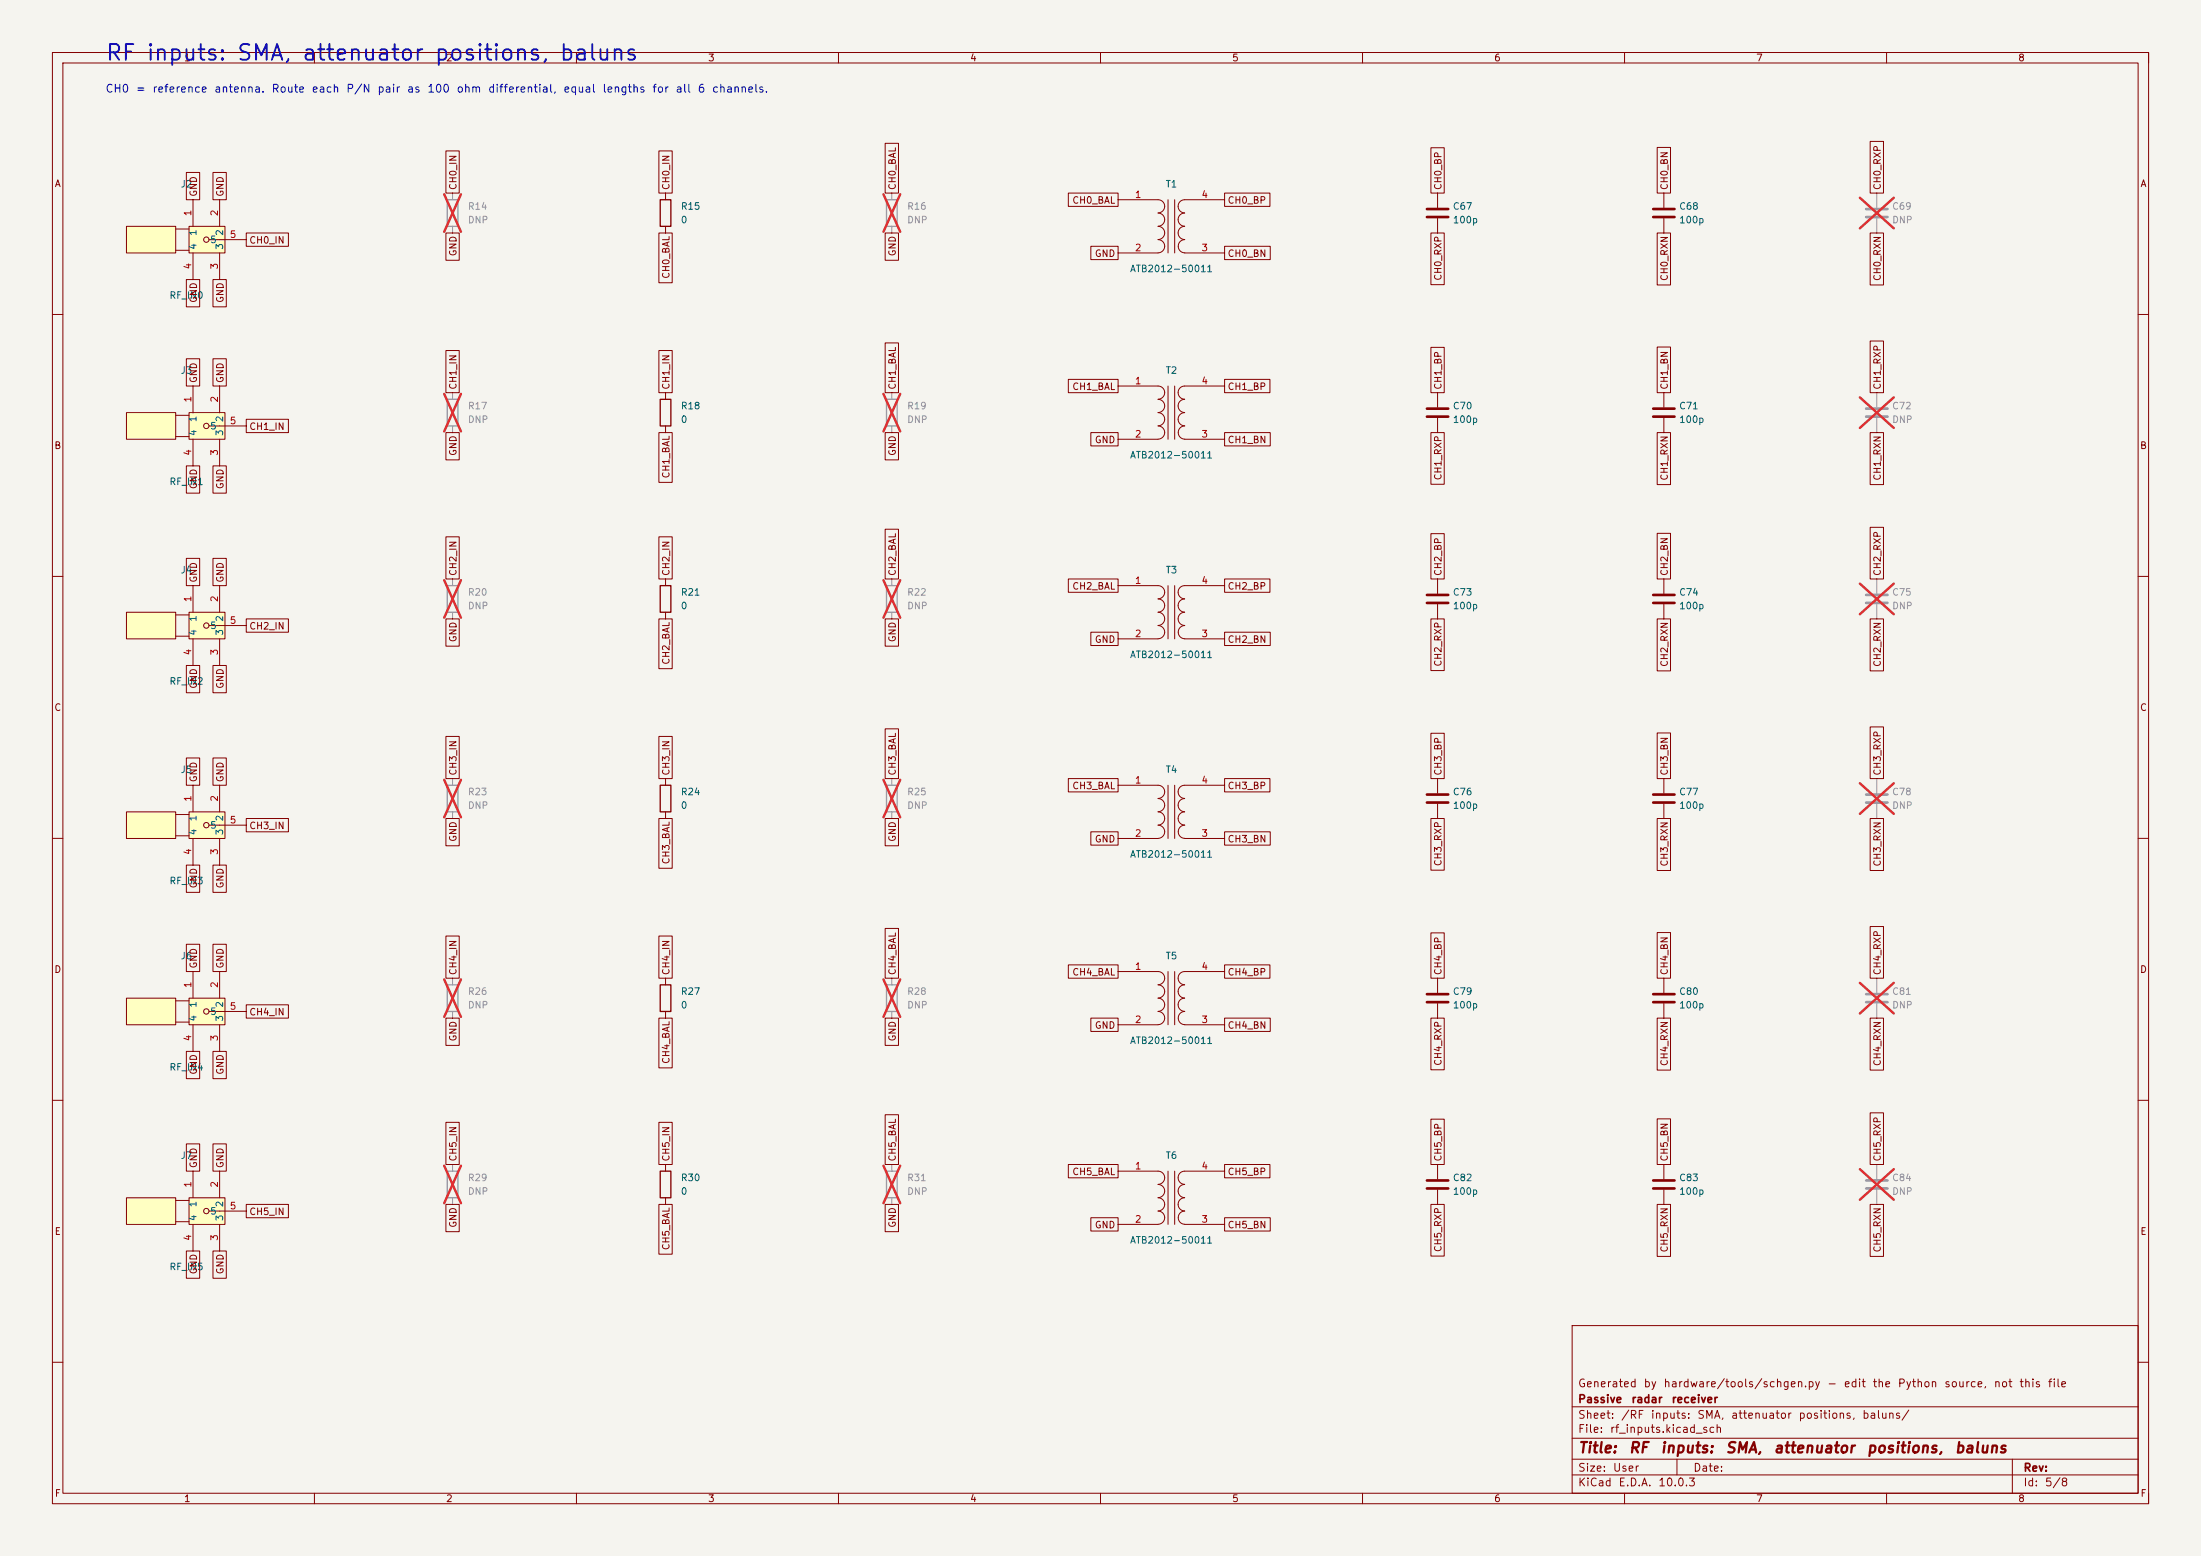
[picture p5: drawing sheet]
<svg xmlns="http://www.w3.org/2000/svg" width="420mm" height="297mm" viewBox="0 0 420 297" stroke-linecap="round" stroke-linejoin="round" font-family="sans-serif">
<path d="M0 0h420v297h-420z" fill="#f5f4ef" stroke="#f5f4ef" stroke-width=".19"/>
<g fill="none" stroke="#840000" stroke-width=".19">
<path d="M10 10h400v277h-400zM12 12h396v273h-396zM60 10v2M110 10v2M160 10v2M210 10v2M260 10v2M310 10v2M360 10v2M410 10v2M317.5 36.9v2.7M317.5 41.7v2.8"/>
<path d="M10 60h2M408 60h2M10 110h2M408 110h2M10 160h2M408 160h2M10 210h2M408 210h2M300 253h108v32h-108zM10 260h2M300 278.5h108M300 274.5h108"/>
<path d="M300 268.5h108M320 278.5v3M384 278.5v6.5M408 260h2M60 285v2M110 285v2M160 285v2M210 285v2M260 285v2M300 281.5h108M310 285v2M360 285v2"/>
<path d="M410 285v2"/>
</g>
<path d="M169.2 188h2v5.1h-2z" fill="none" stroke="#9c9b98" stroke-width=".25"/>
<path d="M170.2 186.7v1.3M170.2 193.1v1.2" fill="none" stroke="#9c9b98" stroke-width=".19"/>
<path d="M168.6 186.9l3.2 7.2M171.8 186.9l-3.2 7.2" fill="none" stroke="#e12e31" stroke-width=".46"/>
<path d="M315.5 39.9h4M315.5 41.4h4" fill="none" stroke="#840000" stroke-width=".51"/>
<g fill="#ffffc2">
<path d="M24.1 116.9h9.4v5h-9.4z"/>
<path d="M36.1 116.9h6.8v5h-6.8z"/>
</g>
<g fill="none" stroke="#840000" stroke-width=".19">
<path d="M127 75v1.2M127 81.3v1.3M24.1 116.9h9.4v5h-9.4zM33.5 117.4h2.6M36.1 116.9h6.8v5h-6.8zM36.8 111.8v5.1M39.9 119.4h7.1M41.9 111.8v5.1M274.3 110.5v2.8M274.3 115.3v2.8M33.5 121.4h2.6M36.8 121.9v5.1"/>
<path d="M41.9 121.9v5.1"/>
<circle cx="39.4" cy="119.4" r=".51"/>
</g>
<path d="M85.3 76.2h2.1v5.1h-2.1zM169.2 149.9h2v5.1h-2zM169.2 223.5h2v5.1h-2z" fill="none" stroke="#9c9b98" stroke-width=".25"/>
<path d="M86.4 75v1.2M86.4 81.3v1.3M170.2 148.6v1.3M170.2 155v1.2M170.2 222.3v1.2M170.2 228.6v1.3" fill="none" stroke="#9c9b98" stroke-width=".19"/>
<path d="M84.8 75.2l3.2 7.1M88 75.2l-3.2 7.1M168.6 148.8l3.2 7.2M171.8 148.8l-3.2 7.2M168.6 222.5l3.2 7.2M171.8 222.5l-3.2 7.2" fill="none" stroke="#e12e31" stroke-width=".46"/>
<path d="M126 76.2h2v5.1h-2z" fill="none" stroke="#840000" stroke-width=".25"/>
<path d="M272.3 113.6h4.1M272.3 115.1h4.1" fill="none" stroke="#840000" stroke-width=".51"/>
<g fill="#ffffc2">
<path d="M24.1 43.2h9.4v5.1h-9.4z"/>
<path d="M36.1 43.2h6.8v5.1h-6.8z"/>
</g>
<g fill="none" stroke="#840000" stroke-width=".19">
<path d="M36.8 38.1v5.1M41.9 38.1v5.1M127 36.9v1.2M24.1 43.2h9.4v5.1h-9.4zM33.5 43.7h2.6M33.5 47.8h2.6M36.1 43.2h6.8v5.1h-6.8zM36.8 48.3v5.1M39.9 45.7h7.1M41.9 48.3v5.1M127 43.2v1.3M127 110.5v1.3"/>
<path d="M127 116.9v1.2M317.5 110.5v2.8M317.5 115.3v2.8M274.3 148.6v2.8M274.3 153.4v2.8"/>
<circle cx="39.4" cy="45.7" r=".51"/>
</g>
<path d="M85.3 38.1h2.1v5.1h-2.1zM169.2 38.1h2v5.1h-2zM169.2 76.2h2v5.1h-2zM85.3 111.8h2.1v5.1h-2.1zM169.2 111.8h2v5.1h-2z" fill="none" stroke="#9c9b98" stroke-width=".25"/>
<path d="M86.4 36.9v1.2M170.2 36.9v1.2M86.4 43.2v1.3M170.2 43.2v1.3M170.2 75v1.2M170.2 81.3v1.3M86.4 110.5v1.3M86.4 116.9v1.2M170.2 110.5v1.3M170.2 116.9v1.2" fill="none" stroke="#9c9b98" stroke-width=".19"/>
<path d="M84.8 37.1l3.2 7.1M88 37.1l-3.2 7.1M168.6 37.1l3.2 7.1M171.8 37.1l-3.2 7.1M168.6 75.2l3.2 7.1M171.8 75.2l-3.2 7.1M84.8 110.7l3.2 7.2M88 110.7l-3.2 7.2M168.6 110.7l3.2 7.2M171.8 110.7l-3.2 7.2" fill="none" stroke="#e12e31" stroke-width=".46"/>
<path d="M126 38.1h2v5.1h-2zM126 111.8h2v5.1h-2z" fill="none" stroke="#840000" stroke-width=".25"/>
<path d="M315.5 113.6h4M315.5 115.1h4M272.3 151.7h4.1M272.3 153.2h4.1" fill="none" stroke="#840000" stroke-width=".51"/>
<g fill="#ffffc2">
<path d="M24.1 78.8h9.4v5h-9.4z"/>
<path d="M36.1 78.8h6.8v5h-6.8z"/>
</g>
<g fill="none" stroke="#840000" stroke-width=".19">
<path d="M213.4 38.1h7.6a1.26 1.26 0 0 1 1.3 1.3 1.26 1.26 0 0 1-1.3 1.2 1.27 1.27 0 0 1 1.3 1.3 1.27 1.27 0 0 1-1.3 1.3M222.9 38.1v10.2M224.2 38.1v10.2M233.7 38.1h-7.6a1.25 1.25 0 0 0-1.3 1.3 1.25 1.25 0 0 0 1.3 1.2 1.27 1.27 0 0 0-1.3 1.3 1.27 1.27 0 0 0 1.3 1.3M274.3 36.9v2.7M221 43.2a1.26 1.26 0 0 1 1.3 1.3 1.26 1.26 0 0 1-1.3 1.2M221 45.7a1.26 1.26 0 0 1 1.3 1.3 1.26 1.26 0 0 1-1.3 1.3h-7.6M226.1 43.2a1.25 1.25 0 0 0-1.3 1.3 1.25 1.25 0 0 0 1.3 1.2M226.1 45.7a1.26 1.26 0 0 0-1.3 1.3 1.26 1.26 0 0 0 1.3 1.3h7.6M274.3 41.7v2.8M24.1 78.8h9.4v5h-9.4zM33.5 79.3h2.6"/>
<path d="M36.1 78.8h6.8v5h-6.8zM36.8 73.7v5.1M41.9 73.7v5.1M213.4 73.7h7.6a1.26 1.26 0 0 1 1.3 1.2 1.26 1.26 0 0 1-1.3 1.3M221 76.2a1.26 1.26 0 0 1 1.3 1.3 1.26 1.26 0 0 1-1.3 1.2 1.27 1.27 0 0 1 1.3 1.3 1.27 1.27 0 0 1-1.3 1.3 1.27 1.27 0 0 1 1.3 1.3 1.27 1.27 0 0 1-1.3 1.2M222.9 73.7v10.1M224.2 73.7v10.1M226.1 76.2a1.25 1.25 0 0 0-1.3 1.3 1.25 1.25 0 0 0 1.3 1.2M226.1 78.8a1.25 1.25 0 0 0-1.3 1.2 1.25 1.25 0 0 0 1.3 1.3 1.27 1.27 0 0 0-1.3 1.3 1.27 1.27 0 0 0 1.3 1.2M233.7 73.7h-7.6a1.25 1.25 0 0 0-1.3 1.2 1.25 1.25 0 0 0 1.3 1.3M274.3 75v2.7M274.3 79.8v2.8"/>
<path d="M317.5 75v2.7M317.5 79.8v2.8M33.5 83.3h2.6M36.8 83.8v5.1M39.9 81.3h7.1M41.9 83.8v5.1M213.4 83.8h7.6M226.1 83.8h7.6M213.4 111.8h7.6a1.26 1.26 0 0 1 1.3 1.2 1.26 1.26 0 0 1-1.3 1.3 1.27 1.27 0 0 1 1.3 1.3 1.27 1.27 0 0 1-1.3 1.2M221 116.9a1.26 1.26 0 0 1 1.3 1.2 1.26 1.26 0 0 1-1.3 1.3 1.27 1.27 0 0 1 1.3 1.3 1.27 1.27 0 0 1-1.3 1.2h-7.6M222.9 111.8v10.1M224.2 111.8v10.1"/>
<path d="M226.1 114.3a1.25 1.25 0 0 0-1.3 1.3 1.25 1.25 0 0 0 1.3 1.2M226.1 116.9a1.25 1.25 0 0 0-1.3 1.2 1.25 1.25 0 0 0 1.3 1.3M226.1 119.4a1.26 1.26 0 0 0-1.3 1.3 1.26 1.26 0 0 0 1.3 1.2h7.6M233.7 111.8h-7.6a1.25 1.25 0 0 0-1.3 1.2 1.25 1.25 0 0 0 1.3 1.3M213.4 149.9h7.6a1.26 1.26 0 0 1 1.3 1.2 1.26 1.26 0 0 1-1.3 1.3 1.27 1.27 0 0 1 1.3 1.3 1.27 1.27 0 0 1-1.3 1.2 1.27 1.27 0 0 1 1.3 1.3 1.27 1.27 0 0 1-1.3 1.3M221 157.5a1.26 1.26 0 0 1 1.3 1.3 1.26 1.26 0 0 1-1.3 1.2M222.9 149.9v10.1M224.2 149.9v10.1M226.1 157.5a1.26 1.26 0 0 0-1.3 1.3 1.26 1.26 0 0 0 1.3 1.2M233.7 149.9h-7.6a1.25 1.25 0 0 0-1.3 1.2 1.25 1.25 0 0 0 1.3 1.3 1.27 1.27 0 0 0-1.3 1.3 1.27 1.27 0 0 0 1.3 1.2 1.27 1.27 0 0 0-1.3 1.3 1.27 1.27 0 0 0 1.3 1.3M317.5 148.6v2.8M317.5 153.4v2.8"/>
<path d="M213.4 160h7.6M226.1 160h7.6M127 186.7v1.3M127 193.1v1.2M213.4 185.4h7.6a1.26 1.26 0 0 1 1.3 1.3 1.26 1.26 0 0 1-1.3 1.3 1.27 1.27 0 0 1 1.3 1.2 1.27 1.27 0 0 1-1.3 1.3M221 190.5a1.26 1.26 0 0 1 1.3 1.3 1.26 1.26 0 0 1-1.3 1.2 1.27 1.27 0 0 1 1.3 1.3 1.27 1.27 0 0 1-1.3 1.3h-7.6M222.9 185.4v10.2M224.2 185.4v10.2M226.1 188a1.25 1.25 0 0 0-1.3 1.2 1.25 1.25 0 0 0 1.3 1.3M226.1 190.5a1.25 1.25 0 0 0-1.3 1.3 1.25 1.25 0 0 0 1.3 1.2M226.1 193.1a1.26 1.26 0 0 0-1.3 1.2 1.26 1.26 0 0 0 1.3 1.3h7.6M233.7 185.4h-7.6a1.25 1.25 0 0 0-1.3 1.3 1.25 1.25 0 0 0 1.3 1.3"/>
<path d="M274.3 186.7v2.8M274.3 191.5v2.8M317.5 186.7v2.8M317.5 191.5v2.8M213.4 223.5h7.6a1.26 1.26 0 0 1 1.3 1.3 1.26 1.26 0 0 1-1.3 1.3 1.27 1.27 0 0 1 1.3 1.2 1.27 1.27 0 0 1-1.3 1.3 1.27 1.27 0 0 1 1.3 1.3 1.27 1.27 0 0 1-1.3 1.2M213.4 233.7h7.6M221 231.2a1.26 1.26 0 0 1 1.3 1.2 1.26 1.26 0 0 1-1.3 1.3M222.9 223.5v10.2M224.2 223.5v10.2M226.1 233.7h7.6M226.1 231.2a1.26 1.26 0 0 0-1.3 1.2 1.26 1.26 0 0 0 1.3 1.3M233.7 223.5h-7.6a1.25 1.25 0 0 0-1.3 1.3 1.25 1.25 0 0 0 1.3 1.3 1.27 1.27 0 0 0-1.3 1.2 1.27 1.27 0 0 0 1.3 1.3 1.27 1.27 0 0 0-1.3 1.3 1.27 1.27 0 0 0 1.3 1.2"/>
<path d="M274.3 222.3v2.8M274.3 227.1v2.8M317.5 222.3v2.8M317.5 227.1v2.8"/>
<circle cx="39.4" cy="81.3" r=".51"/>
</g>
<g fill="none" stroke="#840000" stroke-width=".51">
<path d="M272.3 39.9h4.1M272.3 41.4h4.1M272.3 78h4.1M272.3 79.5h4.1M315.5 78h4M315.5 79.5h4M315.5 151.7h4M315.5 153.2h4M272.3 189.8h4.1M272.3 191.3h4.1M315.5 189.8h4M315.5 191.3h4"/>
<path d="M272.3 225.3h4.1M272.3 226.8h4.1M315.5 225.3h4M315.5 226.8h4"/>
</g>
<path d="M356.1 39.9h4.1M356.1 41.4h4.1M356.1 78h4.1M356.1 79.5h4.1M356.1 113.6h4.1M356.1 115.1h4.1M356.1 151.7h4.1M356.1 153.2h4.1M356.1 189.8h4.1M356.1 191.3h4.1M356.1 225.3h4.1M356.1 226.8h4.1" fill="none" stroke="#9c9b98" stroke-width=".51"/>
<path d="M358.1 36.9v2.7M358.1 41.7v2.8M358.1 75v2.7M358.1 79.8v2.8M358.1 110.5v2.8M358.1 115.3v2.8M358.1 148.6v2.8M358.1 153.4v2.8M358.1 186.7v2.8M358.1 191.5v2.8M358.1 222.3v2.8M358.1 227.1v2.8" fill="none" stroke="#9c9b98" stroke-width=".19"/>
<path d="M354.9 37.7l6.5 5.9M361.4 37.7l-6.5 5.9M354.9 75.8l6.5 5.9M361.4 75.8l-6.5 5.9M354.9 111.4l6.5 5.8M361.4 111.4l-6.5 5.8M354.9 149.5l6.5 5.8M361.4 149.5l-6.5 5.8M354.9 187.6l6.5 5.8M361.4 187.6l-6.5 5.8M354.9 223.2l6.5 5.8M361.4 223.2l-6.5 5.8" fill="none" stroke="#e12e31" stroke-width=".46"/>
<path d="M126 188h2v5.1h-2z" fill="none" stroke="#840000" stroke-width=".25"/>
<g fill="#ffffc2">
<path d="M24.1 155h9.4v5h-9.4z"/>
<path d="M36.1 155h6.8v5h-6.8z"/>
</g>
<g fill="none" stroke="#840000" stroke-width=".19">
<path d="M24.1 155h9.4v5h-9.4zM33.5 155.5h2.6M33.5 159.5h2.6M36.1 155h6.8v5h-6.8zM36.8 149.9v5.1M39.9 157.5h7.1M41.9 149.9v5.1M36.8 160v5.1M41.9 160v5.1"/>
<circle cx="39.4" cy="157.5" r=".51"/>
</g>
<path d="M85.3 149.9h2.1v5.1h-2.1zM85.3 188h2.1v5.1h-2.1z" fill="none" stroke="#9c9b98" stroke-width=".25"/>
<path d="M86.4 148.6v1.3M86.4 155v1.2M86.4 186.7v1.3M86.4 193.1v1.2" fill="none" stroke="#9c9b98" stroke-width=".19"/>
<path d="M84.8 148.8l3.2 7.2M88 148.8l-3.2 7.2M84.8 186.9l3.2 7.2M88 186.9l-3.2 7.2" fill="none" stroke="#e12e31" stroke-width=".46"/>
<g fill="#ffffc2">
<path d="M24.1 190.5h9.4v5.1h-9.4z"/>
<path d="M36.1 190.5h6.8v5.1h-6.8z"/>
</g>
<g fill="none" stroke="#840000" stroke-width=".19">
<path d="M24.1 190.5h9.4v5.1h-9.4zM33.5 191h2.6M33.5 195.1h2.6M36.1 190.5h6.8v5.1h-6.8zM36.8 185.4v5.1M36.8 195.6v5.1M39.9 193.1h7.1M41.9 185.4v5.1M41.9 195.6v5.1"/>
<circle cx="39.4" cy="193.1" r=".51"/>
</g>
<g fill="#ffffc2">
<path d="M24.1 228.6h9.4v5.1h-9.4z"/>
<path d="M36.1 228.6h6.8v5.1h-6.8z"/>
</g>
<g fill="none" stroke="#840000" stroke-width=".19">
<path d="M35.6 32.9h2.5v5.2h-2.5zM40.6 32.9h2.6v5.2h-2.6zM85.1 28.8h2.5v8.1h-2.5zM125.7 28.8h2.6v8.1h-2.6zM168.9 27.4h2.6v9.5h-2.6zM203.9 36.9h9.5v2.5h-9.5zM233.7 36.9h8.6v2.5h-8.6zM273 28.2h2.6v8.7h-2.6zM316.2 28.1h2.6v8.8h-2.6zM356.9 27h2.5v9.9h-2.5zM35.6 53.4h2.5v5.2h-2.5zM40.6 53.4h2.6v5.2h-2.6z"/>
<path d="M47 44.5h8v2.5h-8zM85.1 44.5h2.5v5.2h-2.5zM125.7 44.5h2.6v9.5h-2.6zM168.9 44.5h2.6v5.2h-2.6zM208.2 47h5.2v2.6h-5.2zM233.7 47h8.7v2.6h-8.7zM273 44.5h2.6v9.8h-2.6zM316.2 44.5h2.6v9.9h-2.6zM356.9 44.5h2.5v9.9h-2.5zM35.6 68.5h2.5v5.2h-2.5zM40.6 68.5h2.6v5.2h-2.6zM85.1 66.9h2.5v8.1h-2.5z"/>
<path d="M125.7 66.9h2.6v8.1h-2.6zM168.9 65.5h2.6v9.5h-2.6zM203.9 72.4h9.5v2.6h-9.5zM233.7 72.4h8.6v2.6h-8.6zM273 66.3h2.6v8.7h-2.6zM316.2 66.2h2.6v8.8h-2.6zM356.9 65.1h2.5v9.9h-2.5zM35.6 88.9h2.5v5.2h-2.5zM40.6 88.9h2.6v5.2h-2.6zM47 80h8v2.6h-8zM85.1 82.6h2.5v5.2h-2.5zM125.7 82.6h2.6v9.5h-2.6z"/>
<path d="M168.9 82.6h2.6v5.2h-2.6zM208.2 82.6h5.2v2.5h-5.2zM233.7 82.6h8.7v2.5h-8.7zM273 82.6h2.6v9.8h-2.6zM316.2 82.6h2.6v9.9h-2.6zM356.9 82.6h2.5v9.9h-2.5zM35.6 106.6h2.5v5.2h-2.5zM40.6 106.6h2.6v5.2h-2.6zM47 118.1h8v2.6h-8zM85.1 118.1h2.5v5.2h-2.5zM85.1 102.5h2.5v8h-2.5zM125.7 102.5h2.6v8h-2.6z"/>
<path d="M125.7 118.1h2.6v9.5h-2.6zM168.9 101h2.6v9.5h-2.6zM168.9 118.1h2.6v5.2h-2.6zM203.9 110.5h9.5v2.6h-9.5zM233.7 110.5h8.6v2.6h-8.6zM273 101.9h2.6v8.6h-2.6zM273 118.1h2.6v9.9h-2.6zM316.2 101.8h2.6v8.7h-2.6zM316.2 118.1h2.6v10h-2.6zM356.9 100.7h2.5v9.8h-2.5zM356.9 118.1h2.5v10h-2.5zM35.6 127h2.5v5.2h-2.5z"/>
<path d="M40.6 127h2.6v5.2h-2.6zM168.9 139.1h2.6v9.5h-2.6zM208.2 120.7h5.2v2.5h-5.2zM233.7 120.7h8.7v2.5h-8.7zM273 140h2.6v8.6h-2.6zM316.2 139.9h2.6v8.7h-2.6zM356.9 138.8h2.5v9.8h-2.5zM35.6 144.7h2.5v5.2h-2.5zM40.6 144.7h2.6v5.2h-2.6zM47 156.2h8v2.6h-8zM85.1 140.6h2.5v8h-2.5zM85.1 156.2h2.5v5.2h-2.5z"/>
<path d="M125.7 140.6h2.6v8h-2.6zM125.7 156.2h2.6v9.5h-2.6zM127 148.6v1.3M127 155v1.2M168.9 156.2h2.6v5.2h-2.6zM203.9 148.6h9.5v2.6h-9.5zM208.2 158.8h5.2v2.5h-5.2zM233.7 148.6h8.6v2.6h-8.6zM233.7 158.8h8.7v2.5h-8.7zM273 156.2h2.6v9.9h-2.6zM316.2 156.2h2.6v10h-2.6zM356.9 156.2h2.5v10h-2.5z"/>
<path d="M35.6 165.1h2.5v5.2h-2.5zM40.6 165.1h2.6v5.2h-2.6zM85.1 178.7h2.5v8h-2.5zM125.7 178.7h2.6v8h-2.6zM168.9 177.2h2.6v9.5h-2.6zM273 178.1h2.6v8.6h-2.6zM316.2 178h2.6v8.7h-2.6zM356.9 176.9h2.5v9.8h-2.5zM35.6 180.2h2.5v5.2h-2.5zM40.6 180.2h2.6v5.2h-2.6zM47 191.8h8v2.5h-8zM85.1 194.3h2.5v5.2h-2.5z"/>
<path d="M125.7 194.3h2.6v9.5h-2.6zM168.9 194.3h2.6v5.2h-2.6zM203.9 184.2h9.5v2.5h-9.5zM208.2 194.3h5.2v2.6h-5.2zM233.7 194.3h8.7v2.6h-8.7zM233.7 184.2h8.6v2.5h-8.6zM273 194.3h2.6v9.9h-2.6zM316.2 194.3h2.6v10h-2.6zM356.9 194.3h2.5v10h-2.5zM35.6 200.7h2.5v5.2h-2.5zM35.6 218.3h2.5v5.2h-2.5zM40.6 200.7h2.6v5.2h-2.6z"/>
<path d="M40.6 218.3h2.6v5.2h-2.6zM85.1 214.2h2.5v8.1h-2.5zM125.7 214.2h2.6v8.1h-2.6zM168.9 212.8h2.6v9.5h-2.6zM273 213.6h2.6v8.7h-2.6zM316.2 213.6h2.6v8.7h-2.6zM356.9 212.4h2.5v9.9h-2.5zM24.1 228.6h9.4v5.1h-9.4zM33.5 229.1h2.6M33.5 233.2h2.6M35.6 238.8h2.5v5.2h-2.5zM36.1 228.6h6.8v5.1h-6.8z"/>
<path d="M36.8 223.5v5.1M36.8 233.7v5.1M39.9 231.2h7.1M40.6 238.8h2.6v5.2h-2.6zM41.9 223.5v5.1M41.9 233.7v5.1M47 229.9h8v2.5h-8zM85.1 229.9h2.5v5.2h-2.5zM125.7 229.9h2.6v9.5h-2.6zM127 222.3v1.2M127 228.6v1.3M168.9 229.9h2.6v5.2h-2.6z"/>
<path d="M203.9 222.3h9.5v2.5h-9.5zM208.2 232.4h5.2v2.6h-5.2zM233.7 222.3h8.6v2.5h-8.6zM233.7 232.4h8.7v2.6h-8.7zM273 229.9h2.6v9.9h-2.6zM316.2 229.9h2.6v9.9h-2.6zM356.9 229.9h2.5v9.9h-2.5z"/>
<circle cx="39.4" cy="231.2" r=".51"/>
</g>
<path d="M85.3 223.5h2.1v5.1h-2.1z" fill="none" stroke="#9c9b98" stroke-width=".25"/>
<path d="M86.4 222.3v1.2M86.4 228.6v1.3" fill="none" stroke="#9c9b98" stroke-width=".19"/>
<path d="M84.8 222.5l3.2 7.2M88 222.5l-3.2 7.2" fill="none" stroke="#e12e31" stroke-width=".46"/>
<path d="M126 149.9h2v5.1h-2zM126 223.5h2v5.1h-2z" fill="none" stroke="#840000" stroke-width=".25"/>
<text font-size="3" fill="#0000c2" x="20" y="12.3">RF inputs: SMA, attenuator positions, baluns</text>
<g font-size="2" fill="#840000">
<text x="301" y="277.9">Title:</text>
<text x="310.7" y="277.9">RF</text>
<text x="316.7" y="277.9">inputs:</text>
<text x="329.1" y="277.9">SMA,</text>
<text x="338.3" y="277.9">attenuator</text>
<text x="356.1" y="277.9">positions,</text>
<text x="372.9" y="277.9">baluns</text>
</g>
<g font-size="1.5" fill="#0000c2">
<text x="20" y="18">CH0</text>
<text x="25.8" y="18">=</text>
<text x="29" y="18">reference</text>
<text x="40.8" y="18">antenna.</text>
<text x="51.7" y="18">Route</text>
<text x="59.4" y="18">each</text>
<text x="65.9" y="18">P/N</text>
<text x="71.9" y="18">pair</text>
<text x="77.5" y="18">as</text>
<text x="81.4" y="18">100</text>
<text x="87" y="18">ohm</text>
<text x="93" y="18">differential,</text>
<text x="107.4" y="18">equal</text>
<text x="114.8" y="18">lengths</text>
<text x="124.3" y="18">for</text>
<text x="128.8" y="18">all</text>
<text x="133" y="18">6</text>
<text x="135.7" y="18">channels.</text>
</g>
<g font-size="1.5" fill="#840000">
<text x="301" y="268.2">Passive</text>
<text x="301" y="265.2">Generated</text>
<text x="311.2" y="268.2">radar</text>
<text x="313.5" y="265.2">by</text>
<text x="317.3" y="265.2">hardware/tools/schgen.py</text>
<text x="318.8" y="268.2">receiver</text>
<text x="348.5" y="265.2">-</text>
<text x="351.7" y="265.2">edit</text>
<text x="357.2" y="265.2">the</text>
<text x="362" y="265.2">Python</text>
<text x="370.9" y="265.2">source,</text>
<text x="380.3" y="265.2">not</text>
<text x="385.2" y="265.2">this</text>
<text x="390.6" y="265.2">file</text>
<text x="301" y="273.9">File:</text>
<text x="301" y="271.2">Sheet:</text>
<text x="307.1" y="273.9">rf_inputs.kicad_sch</text>
<text x="309.2" y="271.2">/RF</text>
<text x="314.9" y="271.2">inputs:</text>
<text x="323.8" y="271.2">SMA,</text>
<text x="330.2" y="271.2">attenuator</text>
<text x="343.1" y="271.2">positions,</text>
<text x="355.2" y="271.2">baluns/</text>
<text x="301" y="281.3">Size:</text>
<text x="307.7" y="281.3">User</text>
<text x="323" y="281.3">Date:</text>
<text x="386" y="281.3">Rev:</text>
<text x="301" y="284.1">KiCad</text>
<text x="308.7" y="284.1">E.D.A.</text>
<text x="316.3" y="284.1">10.0.3</text>
<text x="386" y="284.1">Id:</text>
<text x="390.1" y="284.1">5/8</text>
</g>
<g font-size="1.3" fill="#840000">
<text x="35" y="12">1</text>
<text x="85" y="12">2</text>
<text x="135" y="12">3</text>
<text x="185" y="12">4</text>
<text x="235" y="12">5</text>
<text x="285" y="12">6</text>
<text x="335" y="12">7</text>
<text x="385" y="12">8</text>
<text x="10.3" y="36">A</text>
<text x="37.9" y="37.6" transform="rotate(-90 37.9 37.6)">GND</text>
<text x="43" y="37.6" transform="rotate(-90 43 37.6)">GND</text>
<text x="87.4" y="36.4" transform="rotate(-90 87.4 36.4)">CH0_IN</text>
<text x="128.1" y="36.4" transform="rotate(-90 128.1 36.4)">CH0_IN</text>
<text x="171.2" y="36.4" transform="rotate(-90 171.2 36.4)">CH0_BAL</text>
<text x="204.5" y="39.2">CH0_BAL</text>
<text x="234.2" y="39.2">CH0_BP</text>
<text x="275.4" y="36.4" transform="rotate(-90 275.4 36.4)">CH0_BP</text>
<text x="318.6" y="36.4" transform="rotate(-90 318.6 36.4)">CH0_BN</text>
<text x="359.2" y="36.4" transform="rotate(-90 359.2 36.4)">CH0_RXP</text>
<text x="408.3" y="36">A</text>
<text x="47.5" y="46.8">CH0_IN</text>
<text x="87.4" y="49" transform="rotate(-90 87.4 49)">GND</text>
<text x="128.1" y="53.3" transform="rotate(-90 128.1 53.3)">CH0_BAL</text>
<text x="171.2" y="49" transform="rotate(-90 171.2 49)">GND</text>
<text x="208.8" y="49.3">GND</text>
<text x="234.2" y="49.3">CH0_BN</text>
<text x="275.4" y="53.7" transform="rotate(-90 275.4 53.7)">CH0_RXP</text>
<text x="318.6" y="53.7" transform="rotate(-90 318.6 53.7)">CH0_RXN</text>
<text x="359.2" y="53.7" transform="rotate(-90 359.2 53.7)">CH0_RXN</text>
<text x="37.9" y="57.9" transform="rotate(-90 37.9 57.9)">GND</text>
<text x="43" y="57.9" transform="rotate(-90 43 57.9)">GND</text>
<text x="37.9" y="73.2" transform="rotate(-90 37.9 73.2)">GND</text>
<text x="43" y="73.2" transform="rotate(-90 43 73.2)">GND</text>
<text x="87.4" y="74.5" transform="rotate(-90 87.4 74.5)">CH1_IN</text>
<text x="128.1" y="74.5" transform="rotate(-90 128.1 74.5)">CH1_IN</text>
<text x="171.2" y="74.5" transform="rotate(-90 171.2 74.5)">CH1_BAL</text>
<text x="204.5" y="74.7">CH1_BAL</text>
<text x="234.2" y="74.7">CH1_BP</text>
<text x="275.4" y="74.5" transform="rotate(-90 275.4 74.5)">CH1_BP</text>
<text x="318.6" y="74.5" transform="rotate(-90 318.6 74.5)">CH1_BN</text>
<text x="359.2" y="74.5" transform="rotate(-90 359.2 74.5)">CH1_RXP</text>
<text x="47.5" y="82.4">CH1_IN</text>
<text x="10.3" y="86">B</text>
<text x="87.4" y="87.1" transform="rotate(-90 87.4 87.1)">GND</text>
<text x="171.2" y="87.1" transform="rotate(-90 171.2 87.1)">GND</text>
<text x="208.8" y="84.9">GND</text>
<text x="234.2" y="84.9">CH1_BN</text>
<text x="408.3" y="86">B</text>
<text x="37.9" y="93.5" transform="rotate(-90 37.9 93.5)">GND</text>
<text x="43" y="93.5" transform="rotate(-90 43 93.5)">GND</text>
<text x="128.1" y="91.4" transform="rotate(-90 128.1 91.4)">CH1_BAL</text>
<text x="275.4" y="91.8" transform="rotate(-90 275.4 91.8)">CH1_RXP</text>
<text x="318.6" y="91.8" transform="rotate(-90 318.6 91.8)">CH1_RXN</text>
<text x="359.2" y="91.8" transform="rotate(-90 359.2 91.8)">CH1_RXN</text>
<text x="37.9" y="111.3" transform="rotate(-90 37.9 111.3)">GND</text>
<text x="43" y="111.3" transform="rotate(-90 43 111.3)">GND</text>
<text x="87.4" y="110" transform="rotate(-90 87.4 110)">CH2_IN</text>
<text x="128.1" y="110" transform="rotate(-90 128.1 110)">CH2_IN</text>
<text x="171.2" y="110" transform="rotate(-90 171.2 110)">CH2_BAL</text>
<text x="204.5" y="112.8">CH2_BAL</text>
<text x="234.2" y="112.8">CH2_BP</text>
<text x="275.4" y="110" transform="rotate(-90 275.4 110)">CH2_BP</text>
<text x="318.6" y="110" transform="rotate(-90 318.6 110)">CH2_BN</text>
<text x="359.2" y="110" transform="rotate(-90 359.2 110)">CH2_RXP</text>
<text x="47.5" y="120.5">CH2_IN</text>
<text x="87.4" y="122.7" transform="rotate(-90 87.4 122.7)">GND</text>
<text x="171.2" y="122.7" transform="rotate(-90 171.2 122.7)">GND</text>
<text x="208.8" y="123">GND</text>
<text x="234.2" y="123">CH2_BN</text>
<text x="37.9" y="131.6" transform="rotate(-90 37.9 131.6)">GND</text>
<text x="43" y="131.6" transform="rotate(-90 43 131.6)">GND</text>
<text x="128.1" y="127" transform="rotate(-90 128.1 127)">CH2_BAL</text>
<text x="275.4" y="127.3" transform="rotate(-90 275.4 127.3)">CH2_RXP</text>
<text x="318.6" y="127.4" transform="rotate(-90 318.6 127.4)">CH2_RXN</text>
<text x="359.2" y="127.4" transform="rotate(-90 359.2 127.4)">CH2_RXN</text>
<text x="10.3" y="136">C</text>
<text x="408.3" y="136">C</text>
<text x="37.9" y="149.4" transform="rotate(-90 37.9 149.4)">GND</text>
<text x="43" y="149.4" transform="rotate(-90 43 149.4)">GND</text>
<text x="87.4" y="148.1" transform="rotate(-90 87.4 148.1)">CH3_IN</text>
<text x="128.1" y="148.1" transform="rotate(-90 128.1 148.1)">CH3_IN</text>
<text x="171.2" y="148.1" transform="rotate(-90 171.2 148.1)">CH3_BAL</text>
<text x="275.4" y="148.1" transform="rotate(-90 275.4 148.1)">CH3_BP</text>
<text x="318.6" y="148.1" transform="rotate(-90 318.6 148.1)">CH3_BN</text>
<text x="359.2" y="148.1" transform="rotate(-90 359.2 148.1)">CH3_RXP</text>
<text x="204.5" y="150.9">CH3_BAL</text>
<text x="234.2" y="150.9">CH3_BP</text>
<text x="47.5" y="158.6">CH3_IN</text>
<text x="87.4" y="160.8" transform="rotate(-90 87.4 160.8)">GND</text>
<text x="171.2" y="160.8" transform="rotate(-90 171.2 160.8)">GND</text>
<text x="208.8" y="161.1">GND</text>
<text x="234.2" y="161.1">CH3_BN</text>
<text x="128.1" y="165.1" transform="rotate(-90 128.1 165.1)">CH3_BAL</text>
<text x="275.4" y="165.4" transform="rotate(-90 275.4 165.4)">CH3_RXP</text>
<text x="318.6" y="165.5" transform="rotate(-90 318.6 165.5)">CH3_RXN</text>
<text x="359.2" y="165.5" transform="rotate(-90 359.2 165.5)">CH3_RXN</text>
<text x="37.9" y="169.7" transform="rotate(-90 37.9 169.7)">GND</text>
<text x="43" y="169.7" transform="rotate(-90 43 169.7)">GND</text>
<text x="37.9" y="185" transform="rotate(-90 37.9 185)">GND</text>
<text x="43" y="185" transform="rotate(-90 43 185)">GND</text>
<text x="10.3" y="186">D</text>
<text x="87.4" y="186.2" transform="rotate(-90 87.4 186.2)">CH4_IN</text>
<text x="128.1" y="186.2" transform="rotate(-90 128.1 186.2)">CH4_IN</text>
<text x="171.2" y="186.2" transform="rotate(-90 171.2 186.2)">CH4_BAL</text>
<text x="204.5" y="186.5">CH4_BAL</text>
<text x="234.2" y="186.5">CH4_BP</text>
<text x="275.4" y="186.2" transform="rotate(-90 275.4 186.2)">CH4_BP</text>
<text x="318.6" y="186.2" transform="rotate(-90 318.6 186.2)">CH4_BN</text>
<text x="359.2" y="186.2" transform="rotate(-90 359.2 186.2)">CH4_RXP</text>
<text x="408.3" y="186">D</text>
<text x="47.5" y="194.1">CH4_IN</text>
<text x="208.8" y="196.7">GND</text>
<text x="234.2" y="196.7">CH4_BN</text>
<text x="87.4" y="198.9" transform="rotate(-90 87.4 198.9)">GND</text>
<text x="128.1" y="203.2" transform="rotate(-90 128.1 203.2)">CH4_BAL</text>
<text x="171.2" y="198.9" transform="rotate(-90 171.2 198.9)">GND</text>
<text x="275.4" y="203.5" transform="rotate(-90 275.4 203.5)">CH4_RXP</text>
<text x="318.6" y="203.6" transform="rotate(-90 318.6 203.6)">CH4_RXN</text>
<text x="359.2" y="203.6" transform="rotate(-90 359.2 203.6)">CH4_RXN</text>
<text x="37.9" y="205.2" transform="rotate(-90 37.9 205.2)">GND</text>
<text x="43" y="205.2" transform="rotate(-90 43 205.2)">GND</text>
<text x="87.4" y="221.8" transform="rotate(-90 87.4 221.8)">CH5_IN</text>
<text x="128.1" y="221.8" transform="rotate(-90 128.1 221.8)">CH5_IN</text>
<text x="171.2" y="221.8" transform="rotate(-90 171.2 221.8)">CH5_BAL</text>
<text x="275.4" y="221.8" transform="rotate(-90 275.4 221.8)">CH5_BP</text>
<text x="318.6" y="221.8" transform="rotate(-90 318.6 221.8)">CH5_BN</text>
<text x="359.2" y="221.8" transform="rotate(-90 359.2 221.8)">CH5_RXP</text>
<text x="37.9" y="223.1" transform="rotate(-90 37.9 223.1)">GND</text>
<text x="43" y="223.1" transform="rotate(-90 43 223.1)">GND</text>
<text x="204.5" y="224.6">CH5_BAL</text>
<text x="234.2" y="224.6">CH5_BP</text>
<text x="47.5" y="232.2">CH5_IN</text>
<text x="10.3" y="236">E</text>
<text x="87.4" y="234.4" transform="rotate(-90 87.4 234.4)">GND</text>
<text x="128.1" y="238.7" transform="rotate(-90 128.1 238.7)">CH5_BAL</text>
<text x="171.2" y="234.4" transform="rotate(-90 171.2 234.4)">GND</text>
<text x="208.8" y="234.8">GND</text>
<text x="234.2" y="234.8">CH5_BN</text>
<text x="275.4" y="239.1" transform="rotate(-90 275.4 239.1)">CH5_RXP</text>
<text x="318.6" y="239.2" transform="rotate(-90 318.6 239.2)">CH5_RXN</text>
<text x="359.2" y="239.2" transform="rotate(-90 359.2 239.2)">CH5_RXN</text>
<text x="408.3" y="236">E</text>
<text x="37.9" y="243.3" transform="rotate(-90 37.9 243.3)">GND</text>
<text x="43" y="243.3" transform="rotate(-90 43 243.3)">GND</text>
<text x="10.3" y="286">F</text>
<text x="35" y="287">1</text>
<text x="85" y="287">2</text>
<text x="135" y="287">3</text>
<text x="185" y="287">4</text>
<text x="235" y="287">5</text>
<text x="285" y="287">6</text>
<text x="335" y="287">7</text>
<text x="385" y="287">8</text>
<text x="408.3" y="286">F</text>
</g>
<g font-size="1.3" fill="#006464">
<text x="34.4" y="36.1">J2</text>
<text x="129.8" y="40.3">R15</text>
<text x="222.3" y="36.1">T1</text>
<text x="277.1" y="40.3">C67</text>
<text x="320.3" y="40.3">C68</text>
<text x="37.8" y="47.8" transform="rotate(-90 37.8 47.8)">4</text>
<text x="37.8" y="45.1" transform="rotate(-90 37.8 45.1)">1</text>
<text x="40" y="46.7">5</text>
<text x="42.9" y="47.8" transform="rotate(-90 42.9 47.8)">3</text>
<text x="42.9" y="45.1" transform="rotate(-90 42.9 45.1)">2</text>
<text x="129.8" y="42.9">0</text>
<text x="277.1" y="42.9">100p</text>
<text x="320.3" y="42.9">100p</text>
<text x="215.5" y="52.3">ATB2012-50011</text>
<text x="32.2" y="57.3">RF_IN0</text>
<text x="34.4" y="71.7">J3</text>
<text x="222.3" y="71.7">T2</text>
<text x="37.8" y="83.3" transform="rotate(-90 37.8 83.3)">4</text>
<text x="37.8" y="80.7" transform="rotate(-90 37.8 80.7)">1</text>
<text x="40" y="82.3">5</text>
<text x="42.9" y="83.3" transform="rotate(-90 42.9 83.3)">3</text>
<text x="42.9" y="80.7" transform="rotate(-90 42.9 80.7)">2</text>
<text x="129.8" y="81">0</text>
<text x="129.8" y="78.4">R18</text>
<text x="277.1" y="81">100p</text>
<text x="277.1" y="78.4">C70</text>
<text x="320.3" y="81">100p</text>
<text x="320.3" y="78.4">C71</text>
<text x="215.5" y="87.8">ATB2012-50011</text>
<text x="32.2" y="92.9">RF_IN1</text>
<text x="34.4" y="109.8">J4</text>
<text x="129.8" y="114">R21</text>
<text x="222.3" y="109.8">T3</text>
<text x="277.1" y="114">C73</text>
<text x="320.3" y="114">C74</text>
<text x="37.8" y="118.8" transform="rotate(-90 37.8 118.8)">1</text>
<text x="42.9" y="118.8" transform="rotate(-90 42.9 118.8)">2</text>
<text x="129.8" y="116.6">0</text>
<text x="277.1" y="116.6">100p</text>
<text x="320.3" y="116.6">100p</text>
<text x="37.8" y="121.4" transform="rotate(-90 37.8 121.4)">4</text>
<text x="40" y="120.4">5</text>
<text x="42.9" y="121.4" transform="rotate(-90 42.9 121.4)">3</text>
<text x="215.5" y="125.9">ATB2012-50011</text>
<text x="32.2" y="131">RF_IN2</text>
<text x="34.4" y="147.9">J5</text>
<text x="222.3" y="147.9">T4</text>
<text x="129.8" y="154.7">0</text>
<text x="129.8" y="152.1">R24</text>
<text x="277.1" y="154.7">100p</text>
<text x="277.1" y="152.1">C76</text>
<text x="320.3" y="154.7">100p</text>
<text x="320.3" y="152.1">C77</text>
<text x="37.8" y="159.5" transform="rotate(-90 37.8 159.5)">4</text>
<text x="37.8" y="156.9" transform="rotate(-90 37.8 156.9)">1</text>
<text x="40" y="158.5">5</text>
<text x="42.9" y="159.5" transform="rotate(-90 42.9 159.5)">3</text>
<text x="42.9" y="156.9" transform="rotate(-90 42.9 156.9)">2</text>
<text x="215.5" y="164">ATB2012-50011</text>
<text x="32.2" y="169.1">RF_IN3</text>
<text x="34.4" y="183.4">J6</text>
<text x="222.3" y="183.4">T5</text>
<text x="129.8" y="190.2">R27</text>
<text x="277.1" y="190.2">C79</text>
<text x="320.3" y="190.2">C80</text>
<text x="37.8" y="195.1" transform="rotate(-90 37.8 195.1)">4</text>
<text x="37.8" y="192.4" transform="rotate(-90 37.8 192.4)">1</text>
<text x="40" y="194">5</text>
<text x="42.9" y="195.1" transform="rotate(-90 42.9 195.1)">3</text>
<text x="42.9" y="192.4" transform="rotate(-90 42.9 192.4)">2</text>
<text x="129.8" y="192.8">0</text>
<text x="277.1" y="192.8">100p</text>
<text x="320.3" y="192.8">100p</text>
<text x="215.5" y="199.6">ATB2012-50011</text>
<text x="32.2" y="204.7">RF_IN4</text>
<text x="34.4" y="221.5">J7</text>
<text x="222.3" y="221.5">T6</text>
<text x="129.8" y="225.8">R30</text>
<text x="277.1" y="225.8">C82</text>
<text x="320.3" y="225.8">C83</text>
<text x="37.8" y="233.2" transform="rotate(-90 37.8 233.2)">4</text>
<text x="37.8" y="230.5" transform="rotate(-90 37.8 230.5)">1</text>
<text x="40" y="232.1">5</text>
<text x="42.9" y="233.2" transform="rotate(-90 42.9 233.2)">3</text>
<text x="42.9" y="230.5" transform="rotate(-90 42.9 230.5)">2</text>
<text x="129.8" y="228.4">0</text>
<text x="277.1" y="228.4">100p</text>
<text x="320.3" y="228.4">100p</text>
<text x="215.5" y="237.7">ATB2012-50011</text>
<text x="32.2" y="242.8">RF_IN5</text>
</g>
<g font-size="1.3" fill="#a90000">
<text x="36.8" y="41.4" transform="rotate(-90 36.8 41.4)">1</text>
<text x="41.9" y="41.4" transform="rotate(-90 41.9 41.4)">2</text>
<text x="216.5" y="38.1">1</text>
<text x="229.2" y="38.1">4</text>
<text x="43.7" y="45.7">5</text>
<text x="36.8" y="51.5" transform="rotate(-90 36.8 51.5)">4</text>
<text x="41.9" y="51.5" transform="rotate(-90 41.9 51.5)">3</text>
<text x="216.5" y="48.3">2</text>
<text x="229.2" y="48.3">3</text>
<text x="36.8" y="76.9" transform="rotate(-90 36.8 76.9)">1</text>
<text x="41.9" y="76.9" transform="rotate(-90 41.9 76.9)">2</text>
<text x="216.5" y="73.7">1</text>
<text x="229.2" y="73.7">4</text>
<text x="43.7" y="81.3">5</text>
<text x="216.5" y="83.8">2</text>
<text x="229.2" y="83.8">3</text>
<text x="36.8" y="87.1" transform="rotate(-90 36.8 87.1)">4</text>
<text x="41.9" y="87.1" transform="rotate(-90 41.9 87.1)">3</text>
<text x="216.5" y="111.8">1</text>
<text x="229.2" y="111.8">4</text>
<text x="36.8" y="115" transform="rotate(-90 36.8 115)">1</text>
<text x="41.9" y="115" transform="rotate(-90 41.9 115)">2</text>
<text x="43.7" y="119.4">5</text>
<text x="36.8" y="125.2" transform="rotate(-90 36.8 125.2)">4</text>
<text x="41.9" y="125.2" transform="rotate(-90 41.9 125.2)">3</text>
<text x="216.5" y="121.9">2</text>
<text x="229.2" y="121.9">3</text>
<text x="216.5" y="149.9">1</text>
<text x="229.2" y="149.9">4</text>
<text x="36.8" y="153.1" transform="rotate(-90 36.8 153.1)">1</text>
<text x="41.9" y="153.1" transform="rotate(-90 41.9 153.1)">2</text>
<text x="43.7" y="157.5">5</text>
<text x="216.5" y="160">2</text>
<text x="229.2" y="160">3</text>
<text x="36.8" y="163.3" transform="rotate(-90 36.8 163.3)">4</text>
<text x="41.9" y="163.3" transform="rotate(-90 41.9 163.3)">3</text>
<text x="216.5" y="185.4">1</text>
<text x="229.2" y="185.4">4</text>
<text x="36.8" y="188.7" transform="rotate(-90 36.8 188.7)">1</text>
<text x="41.9" y="188.7" transform="rotate(-90 41.9 188.7)">2</text>
<text x="43.7" y="193">5</text>
<text x="216.5" y="195.6">2</text>
<text x="229.2" y="195.6">3</text>
<text x="36.8" y="198.8" transform="rotate(-90 36.8 198.8)">4</text>
<text x="41.9" y="198.8" transform="rotate(-90 41.9 198.8)">3</text>
<text x="36.8" y="226.8" transform="rotate(-90 36.8 226.8)">1</text>
<text x="41.9" y="226.8" transform="rotate(-90 41.9 226.8)">2</text>
<text x="216.5" y="223.5">1</text>
<text x="229.2" y="223.5">4</text>
<text x="43.7" y="231.1">5</text>
<text x="216.5" y="233.7">2</text>
<text x="229.2" y="233.7">3</text>
<text x="36.8" y="236.9" transform="rotate(-90 36.8 236.9)">4</text>
<text x="41.9" y="236.9" transform="rotate(-90 41.9 236.9)">3</text>
</g>
<g font-size="1.3" fill="#939391">
<text x="89.2" y="40.3">R14</text>
<text x="173" y="40.3">R16</text>
<text x="360.9" y="40.3">C69</text>
<text x="89.2" y="42.9">DNP</text>
<text x="173" y="42.9">DNP</text>
<text x="360.9" y="42.9">DNP</text>
<text x="89.2" y="81">DNP</text>
<text x="89.2" y="78.4">R17</text>
<text x="173" y="81">DNP</text>
<text x="173" y="78.4">R19</text>
<text x="360.9" y="81">DNP</text>
<text x="360.9" y="78.4">C72</text>
<text x="89.2" y="114">R20</text>
<text x="173" y="114">R22</text>
<text x="360.9" y="114">C75</text>
<text x="89.2" y="116.6">DNP</text>
<text x="173" y="116.6">DNP</text>
<text x="360.9" y="116.6">DNP</text>
<text x="89.2" y="154.7">DNP</text>
<text x="89.2" y="152.1">R23</text>
<text x="173" y="154.7">DNP</text>
<text x="173" y="152.1">R25</text>
<text x="360.9" y="154.7">DNP</text>
<text x="360.9" y="152.1">C78</text>
<text x="89.2" y="190.2">R26</text>
<text x="173" y="190.2">R28</text>
<text x="360.9" y="190.2">C81</text>
<text x="89.2" y="192.8">DNP</text>
<text x="173" y="192.8">DNP</text>
<text x="360.9" y="192.8">DNP</text>
<text x="89.2" y="225.8">R29</text>
<text x="173" y="225.8">R31</text>
<text x="360.9" y="225.8">C84</text>
<text x="89.2" y="228.4">DNP</text>
<text x="173" y="228.4">DNP</text>
<text x="360.9" y="228.4">DNP</text>
</g>
</svg>
